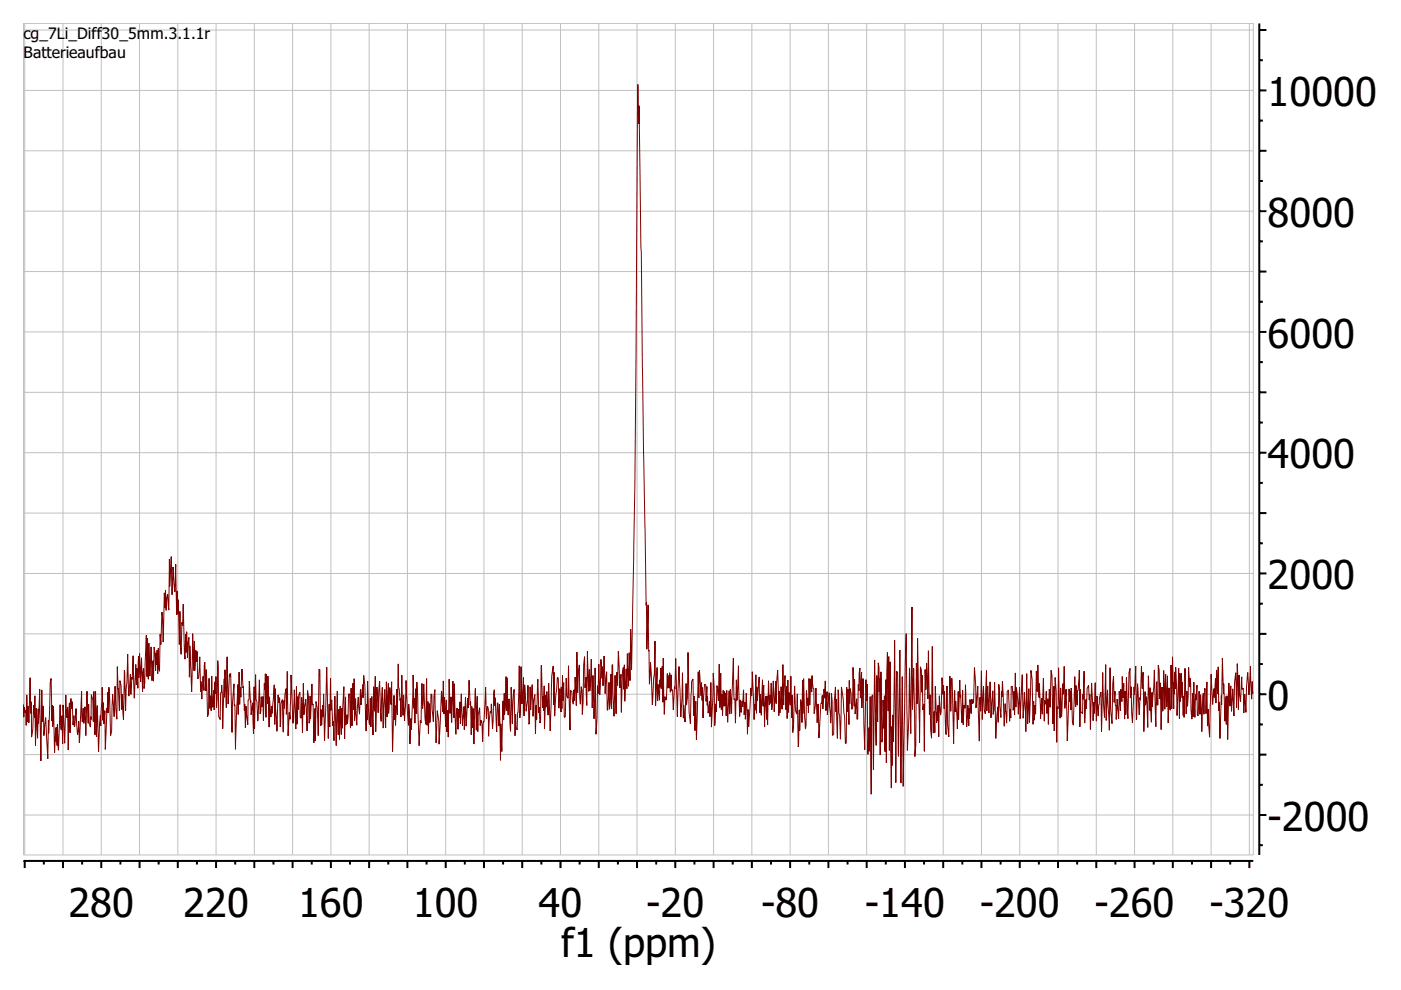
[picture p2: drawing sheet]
<svg xmlns="http://www.w3.org/2000/svg" width="297mm" height="210mm" viewBox="0 0 297 210" stroke-linecap="round" stroke-linejoin="round" font-family="sans-serif">
<g fill="none" stroke="#000" stroke-width=".42">
<path d="M267 5v176.3M267 12.8h.8M267 19.2h1.5M267 6.4h1.5M267 38.4h.8M267 25.6h.8M267 32h1.5M267 51.2h.8M267 57.6h1.5M267 44.8h1.5M267 76.8h.8M267 64h.8"/>
<path d="M267 70.4h1.5M267 89.6h.8M267 96h1.5M267 83.2h1.5M267 115.2h.8M267 102.4h.8M267 108.8h1.5M267 128h.8M267 134.4h1.5M267 121.6h1.5M267 153.6h.8M267 140.8h.8"/>
<path d="M267 160h1.5M267 147.2h1.5M267 179.2h.8M267 166.4h.8M267 172.8h1.5M5 182.5h260.7M5.2 182.5v1.6M9.3 182.5v.8M13.4 182.5v1.6M17.4 182.5v.8M21.5 182.5v1.6M25.5 182.5v.8"/>
<path d="M29.6 182.5v1.6M33.6 182.5v.8M37.7 182.5v1.6M41.8 182.5v.8M45.8 182.5v1.6M49.9 182.5v.8M53.9 182.5v1.6M58 182.5v.8M62 182.5v1.6M66.1 182.5v.8M70.2 182.5v1.6M74.2 182.5v.8"/>
<path d="M78.3 182.5v1.6M82.3 182.5v.8M86.4 182.5v1.6M90.4 182.5v.8M94.5 182.5v1.6M98.6 182.5v.8M102.6 182.5v1.6M106.7 182.5v.8M110.7 182.5v1.6M114.8 182.5v.8M118.8 182.5v1.6M122.9 182.5v.8"/>
<path d="M127 182.5v1.6M131 182.5v.8M135.1 182.5v1.6M139.1 182.5v.8M143.2 182.5v1.6M147.2 182.5v.8M151.3 182.5v1.6M155.4 182.5v.8M159.4 182.5v1.6M163.5 182.5v.8M167.5 182.5v1.6M171.6 182.5v.8"/>
<path d="M175.6 182.5v1.6M179.7 182.5v.8M183.7 182.5v1.6M187.8 182.5v.8M191.9 182.5v1.6M195.9 182.5v.8M200 182.5v1.6M204 182.5v.8M208.1 182.5v1.6M212.1 182.5v.8M216.2 182.5v1.6M220.3 182.5v.8"/>
<path d="M224.3 182.5v1.6M228.4 182.5v.8M232.4 182.5v1.6M236.5 182.5v.8M240.5 182.5v1.6M244.6 182.5v.8M248.7 182.5v1.6M252.7 182.5v.8M256.8 182.5v1.6M260.8 182.5v.8M264.9 182.5v1.6"/>
</g>
<g fill="none" stroke="#c0c0c0" stroke-width=".21">
<path d="M5 19.2h260.7M5 6.4h260.7M5 5h260.7v176.3h-260.7zM5.2 5v176.3M13.4 5v176.3M21.5 5v176.3M29.6 5v176.3M37.7 5v176.3M45.8 5v176.3M53.9 5v176.3M62 5v176.3M70.2 5v176.3"/>
<path d="M78.3 5v176.3M86.4 5v176.3M94.5 5v176.3M102.6 5v176.3M110.7 5v176.3M118.8 5v176.3M127 5v176.3M135.1 5v176.3M143.2 5v176.3M151.3 5v176.3M159.4 5v176.3M167.5 5v176.3"/>
<path d="M175.6 5v176.3M183.7 5v176.3M191.9 5v176.3M200 5v176.3M208.1 5v176.3M216.2 5v176.3M224.3 5v176.3M232.4 5v176.3M240.5 5v176.3M248.7 5v176.3M256.8 5v176.3M264.9 5v176.3"/>
<path d="M5 32h260.7M5 57.6h260.7M5 44.8h260.7M5 70.4h260.7M5 96h260.7M5 83.2h260.7M5 108.8h260.7M5 134.4h260.7M5 121.6h260.7M5 160h260.7M5 147.2h260.7M5 172.8h260.7"/>
</g>
<path d="M265.6 146.7v.3l-.1-2.5-.1 3.7-.3-7-.3 6.1-.3-4.7-.2 2.9-.1 5.5-.3-3.8-.2 4-.1-5.3-.3 .3v-2.7l-.3 5.3-.3-5.7-.1 7.4-.3-9.8-.1 9.3-.2-7.4-.3 2.1-.1 7.1-.2-5.8-.3 4.8-.2-5.4-.1 4.3-.3-4.9-.2 12-.1-9.3-.2 6.1-.1-5.9-.2 5.2-.5-13.4-.2 9.9-.1-1.9-.2 9.1-.2-7.8-.1 1.9-.1-9.3-.2 5.7-.2-5.1-.1 7.1-.1-5.2-.2 4-.1-1.9-.3 3.4-.3-6.5-.3 13.4-.4-5.9-.1 3.5-.1-9.3-.2 6.7-.1-5.2-.2-.1-.1 5.5-.2-4.5-.1 .7-.2 7.4-.2-7.8-.2 4.2-.2-5-.2 5.2-.1-.1-.1-6.3-.3 3.1v-1.2l-.2 4.9-.2-7.5-.1 7.4-.1-5-.2 5.5-.2-1.9v-5.5l-.2-1.3v1.9l-.3-4.2-.1 6.2-.1 2.1-.2-3.3-.1 4.9-.3-9.7-.2 10.4v-4.5l-.1 4.1-.2-7.1-.1 3.4-.1-5.2-.2 5.9-.1-6-.1 9.7-.2-10.7-.3 10-.3-10.2-.1 4.6-.2-3.6v4.7l-.1-2.6v5.7l-.3-11-.2 11-.1-9.3-.1 9.6-.2-.2-.1-4.6-.2 7.5-.2-10-.1 6.5-.3-6.9-.1 7.5-.3-8.2-.1 8.4-.1 .2-.1-5.1-.2 9-.2-9.9-.1 3.4-.1-6.1-.2-1.1-.1 8.5h-.2v-5l-.2 9.6-.4-12.1-.4 7.9-.1-3.1-.1 6.3-.2-7.3-.1 4.9-.3-7.4-.2 10.9-.2-6.3v-.2l-.2 1.8-.1-2.9-.3 8.5-.1-12.6-.2 3.5-.2-4.7-.4 10.3-.4-6.6-.3 7.6-.1-11.4-.7 12.1-.3-7.7-.1 2.4-.1-6.3-.2 .9-.3 9.8-.3-8.8-.1 7.9-.2-4.9-.1 5.9-.1-7.6-.2 3-.2-4.5v5.4l-.3-2.7v4.6l-.3-4.1-.1 5.8-.3-4.2-.2 4.4-.3-6-.2 2.3-.1-5.5-.2 1.5-.1 8.5-.3-3.8-.1-8-.2 13.2-.4-8.5-.3 6.5-.1-11.9-.2 11.2-.4-9.5-.3 12.5-.1-8.3-.3 1.2-.3 3.8-.2-4.3-.1 5.4-.3-8.2-.2 6.6-.1-2.4-.1 3.9-.4-8-.2 9.9-.1-7.4-.2 1.1-.1-3.1-.3 .7-.2 4.3-.1-2-.2 5-.2-11-.3 9-.4-.4v-4.7l-.1 7.9-.2-12-.2 4.3h-.2v3.1l-.3-4.2v4.6l-.2-6.4-.3 10.3-.2-.8-.3-7.1-.1 4.6-.1-3.9-.1 2.2-.1-2.7-.4 11-.3-11-.2 4.1-.2-8.9-.1 5.9-.2-2.2-.2 7-.2-6.1-.1 6.4-.4-10.7-.1 8.7-.1-.5-.1 7.6-.2-10.9-.2-2.9-.2 11.4-.1-9.5-.2 8-.2-10.4-.2-1-.1 7.9-.2-3.9-.2 7.5-.2-5.5-.1 3.2-.2-4.7-.1 2.7-.2-.8-.1 4.4-.2-9.1-.2 7.6-.1-3.4-.3 4.4-.2-7.5-.1 3-.3-6.9-.1 5.6-.2-4.3-.1 9.1-.2-1.9-.2 3.2v-4.1l-.2 5-.2-9.6-.2-1.9-.3 11.1-.2-7.2-.2 7.5-.2-10.7-.2 12.3-.3-8.3-.3 5.5-.2-9.3-.4 9.4-.1-6.7-.3 5.7-.4-5.6-.1 4.1-.1-7.2-.2 8.9-.1-5.1-.2 4.1-.2-5.1h-.2l-.1 6.7-.1-1.8-.1 2.5-.3-6.6-.2 .4-.2 6.6-.3-4.1-.2 4.8-.4-9.5-.3 7.6-.4-7-.2 8.1v-3.3l-.2 1.7-.3 5-.2-12-.2 6-.1 .9-.1-5-.4 5.7-.2-7.6-.2 6.6-.3-5.8-.2 5.3v-8.5l-.3 9.1-.2-.8-.2-5-.2 7-.2-10.3-.2 8.6-.1-2.9-.2 9.2-.3-11.6-.4 4.6v-4.7l-.3-3.9-.2 7.6-.1-.7-.1 .8-.2-1-.1 3.1-.2-3-.3 5.6-.2-4.4-.2 4.6-.3-8.9-.1 5-.2-.7-.2 4.2-.1-7.3-.1 6.8-.5-9-.3 8.4v-6l-.1 .2-.1 7.7-.4-5.8-.1 2.2-.1-4.5-.2 11.3-.3-13.9-.2 .1-.1 6.9-.2-7.5-.2 12.9-.3-2.4-.1-8.4-.2 10.3-.4-9.1v3.7l-.1-5-.2 1.9-.2-3.5-.3 7.9-.2-4.1-.2 8.7-.1-6.7-.1 3.2-.1-1.7-.1 2.3-.3-7.8-.1 9.8-.1-4.4-.1 4.3-.1 .2-.2-18.3-.2 19.4-.2-1.7-.1-7.5-.1 4.2-.3-13.5-.1 10.2-.2-7.6-.2 5.6-.2-4.3-.1 17.4-.1-10.1-.2 1.3-.2-7.3v3.6l-.2-4.8-.1-.6-.2 16.1-.5-22.2v13.9l-.2-8.6-.1 17.4-.2 2.4-.3-18.7-.2 8.7-.1-21.7-.3 26.8-.3-13.9-.1 10.5-.3 7-.3-24.8-.6 32.4-.2-23.2-.3 22.5-.2-28.2-.3 22.6-.2-17.8-.2-.3-.2 23.6-.2-30.2-.3 21.6-.1-5.7-.1 10.7-.1-8.3-.1 13.1-.2-26.8-.2 18.8-.2-19.9-.1 11.6-.2-12.5-.2 23.4-.1-17.6-.2 15.3-.1-11.9-.1 7-.2-6.1-.1 8.3-.1 .7-.2-15-.2 17.7-.2-18.7-.2-.9-.1 12.6-.2-9.9-.1 14.9-.4-18.2-.2 23.4-.2-16-.2 .4-.1 20.7-.2-20.7-.2 11.6-.1-5-.2 5.7-.2-14.9v3.4l-.2-4.4-.3 14.9-.3-15.1-.3 6.2v-7.6l-.3 5.5-.1-6.3-.1 1-.1 3.7-.1-1.2-.2 7.3h-.1l-.1-4.3-.3 3.2-.1-7.4-.1 5.7-.2-8.2-.1 8.7-.2 .2-.2-3.4-.2-1.1v3.3l-.1-4.9-.1 9.3-.2-7.5-.1 4.8-.2-5.2-.1 11.9h-.2l-.1-5.7-.7-6.3-.2 11.1-.5-10.5-.2 10.4-.2-8.3-.1 2.6-.1-5.3-.2 3.3-.1 6.8-.3 .2-.1-7.3-.1-1.7-.2 6.4-.3-6.4-.4 4.7v-5l-.3 4.1-.1-6.3-.2 3.6-.1-1.9-.2 4.2-.1-2.9-.2 1.7h-.2l-.4 7.4-.2-7.3-.2 4-.2-7.3-.1 3.7-.3 1.7-.1-5.3h-.1l-.2-2.8-.1 3.5-.2-2.8-.2 5.6-.2-5.7-.1 7.4-.1-3.2-.1 1.6-.2-3.2-.1 7.4-.1 .8-.4-10.7-.2 7.4v-7.1l-.2 9v-3.9l-.3-1-.1 6.6-.1-4.4-.3 7.9-.2-11.3-.1 4.3-.2-.7-.2-5.3-.4 9.9-.1-7.9-.2 4.7-.1-8.7-.1 6.1-.3-2.7-.1 4.2-.2-6.8-.1 8.2-.1-6.9-.2 5-.2-7.3-.2 6.3-.2-8.6-.2 9.5-.2-4.8-.2 5.6-.2-4.7-.1 5.2-.2-9.6-.3 3v4.1l-.1-4.8-.4 6.5-.1-6.5-.4 6.1-.1-5.7-.1 4.3-.2-1.7-.1 2.1-.2-5.2-.2 9.4-.1-6.2v5l-.3-4.8-.2 6.5-.2-9-.1 4.6-.1-5.7-.3 7.6-.2-4.5-.1 4-.1-7.7-.4 5.1-.1-3-.1 5.6-.1-8.1-.2 7.5-.1-1.3-.1 3.3-.4-10.2-.1 5.2-.2-1.7-.5 8.2-.1-3.7-.1 5.3-.3-8.7-.2 5.5v-3.6l-.2 2.7-.1-5.3-.2 3.6-.2-1.3-.2 2.5-.1-2.7-.2 3.5-.2-10.7-.3 7.3-.2-4.4-.2 9.2-.1-5.1-.2 .1-.1-8.8-.4 11.8-.3-5.2-.1 5.3-.1-4.9-.3 6.6-.2-6.7-.1 5.4-.1-4.9-.1 2.7-.2-3-.1 3.2-.2-3.4-.1 5.3-.1-4.4-.2 3.1-.1-7.6-.2 7.2-.1-9.2-.2 7.8-.3-3.2-.1 5.6-.1-1.8-.3 4.6-.1-8.2-.2-2.9-.4 11.5-.1-9.5-.2 7.3v-3.3l-.4 2.5-.1-3.5-.1 1.9v-4l-.2 3.1-.1-3.5-.2-.1-.3 7.1-.2-6.4v2.7l-.2-3.8-.1 2.8-.3-5.4-.1 5.9-.2-5.6-.3 14.4-.2-8.2-.2 6.3-.1-7.3-.1 4.2-.2-7.8-.3 .5-.2 9-.3-2.6-.2-12.6-.2 9.6-.1 1.6-.1-4.6-.3 8.2-.3-3.6v2.8l-.2-9.7-.4 9.4-.3-10.7-.4 10.6-.3-12.3-.2 6.5-.1-.5-.2 4.9-.2-4.3-.2 .3-.1-3.4-.2 3.7-.1-4.2-.1 3.3-.3-2.8-.1 2.8v-3.1l-.2 5.6-.3-.7-.2 3.8-.2-12-.1 9.4-.1-7.6-.2 4.7-.1-4.3-.3 6.8-.3-3.4-.1 3.5-.1-7.1-.3 8.2-.1-13.8-.2 7-.4 6.5-.4-9-.2 4.7-.3-16.9-.2 9.5-1.7-115.3-.1 3.8-.2-8.3-.6 84.8-.7 39.3-.2-8.6-.1 10.9-.2-5.9-.1 7.1-.3-6.9-.1 7.4-.1-4.2-.3 6.9-.1-7.8-.2 5.2v-4.6l-.2 1.1-.3 8.4-.1-8-.2 2.8-.3-7.8-.2 7.3-.1-2.8-.2 8.8-.2-8.1-.2 8.7-.3-11-.1 .1-.1 9.3-.2-7.4-.1 6.3-.2 1.2-.1-5.7-.3 5.9-.2-8.2-.3 4.7-.2-8-.2 6.3-.2-4.1v2.6l-.3-4.1-.2 7.6-.2-6.6-.6 14.9-.2-14.1-.3 10.8-.2-9.2-.1 6.9-.2-10.4-.2 5.4-.1 1.4-.1-4.6-.2 4.7-.3-8.5-.1 11.5-.2-6-.2 2.2-.1-6.6-.2 1.7-.2 10.6-.1-5.1-.2-.8-.2 3.7-.1-1.3-.1-7-.3 5.9-.2-8.6-.1 11.3-.3-6-.2 5-.1-2.4v3.1l-.4-2.7-.3-.2v8.4l-.4-13.6-.1 6.8-.2-.5-.2-3.7-.1 8.1-.3 .2-.1-7.4-.2 3.8v-5.3l-.2 7.1-.1-4.7-.1 5.4-.2-5-.2 4.2-.1-6.4-.2-.2-.6 8.2-.1-9.3-.1 6.9-.1-8.2-.3 2.2-.4 11.6-.3-10.2-.1 6.8-.3-5-.1 3.3-.1-2.5-.3 7.2v-9.2l-.2 5.2-.1-3-.1 2.5-.3-9-.1 11.5-.1 .7-.2-3.3-.1 1.1-.2-7.1-.2 8.6-.1-3-.2 6-.1-8.3-.3 1.1-.1 3.5-.2-6.8-.3 5.4-.1-4.9-.1 7.7-.2 .3-.2-8.3-.1 3.1-.2 2.4-.4-5.6-.1 6.6-.1-8.1-.3 5.6-.2-8-.3 10.9-.1-11-.5 13.5-.2-.5-.1-2.8-.1 4.6-.2-9.8-.2 1.2-.2 6-.2-7.7-.2 9.4-.2-6.9-.2 .2-.1 3.2-.2-7.9-.1 7-.1-7.3-.1 6.5-.2 1.6-.1-4.5-.1 5.7-.1-4.1-.3 10.7-.2-5.8-.1 7.7-.2-11.9-.1 4.6-.2-4.8-.2-.1-.1 6.2-.3-7.3-.1 1.8-.1-3.5-.4 8.3-.2-5.3-.1 2-.2-.4-.2 2.4-.1 2.9-.1-5.8-.2-.6-.1 2.7-.2-6.7-.4 7.4-.1-.1-.2 4.3-.1-3.8-.2-.8-.2 1.1-.1-3.7-.3 1.6-.1 3.4-.1-7.5-.2 7.2-.2-8.8-.3 11.8-.1-7.6-.2 4.1-.2-4.5-.1 6-.1-7-.1 .7-.2-5.3-.2 5.9-.2-2.1-.3 6-.1-6.2-.3 6.9v-4.9l-.3 4.1-.3-6.8-.2 6.4-.1-4.7v3.4l-.3-1.9-.1 4.3-.2-4.5-.1 .6-.1 5-.4-10.7-.1 7.2-.2-7.8-.2 8.8-.2-5.5-.2 3.6-.2-7.3-.2 12.3-.1-5.7-.2 4.6-.1-6.8-.1 5.7-.3-6.2-.1 3.5-.1-7-.1 6.5-.3-4.4-.5 11.3-.1-4.9-.3-2.2-.2 6.8-.3-11.3-.2 1.5-.1 5.3-.3-2.5v-3.2l-.2-.2-.2 5.9-.1 .2-.1-4-.2 6.3-.1-6.8-.2 5.1v-9.9l-.2 9.7-.5-8.6-.2 5.2-.1-5.3-.2 8.4-.2-.5-.2 5.3-.5-13.5-.1 6.7-.1-5.3-.2 7.3-.4-10.2-.4 11.6-.1-2.4-.2 5.4-.1-6.8-.1-1.6-.1 4.5-.5-9.5-.3 8.6-.2-5.6-.1 4.4-.3-8.5-.2 8.8-.1-4-.1 .5-.3-2.7-.1-5-.2 10.8-.1-5.4-.2 7.6-.2-4.2-.1 3-.1-5.2-.3 12-.2-14.8-.1 4.8-.2-3.6-.3 5.5-.1-6.4-.2 7.1-.2-7.5-.1 9.8-.2-8.1-.3 8.2-.2-8.7-.3 7.3-.3-8.6-.3 6.7-.3-5.4-.2 9.5-.2-11.8-.1 7.4-.2-5.2-.1 10.2-.3-8.1-.2 6.4-.1-6-.1 5.5-.1-.3-.4-8.9-.1 8.3-.1-3.3-.1 5.6-.2-9.5-.3-2.3-.1 4.7-.1-2.8-.4 4.4v-3.3l-.1 .2-.2 5-.2-3.6-.4 6-.2-5.7-.2 4.8-.1-9-.1 6.6-.2-5.6-.2 9-.2-8-.1 8.5-.2-7.3-.2 .1-.2 6.2-.1-1.9-.3 2.2v-5.9l-.2 8.8-.2-11-.3 8.8-.2-4.3v5.6l-.3-6-.1 7.1-.1-6.4-.2 5.4-.2-9.2-.2 11.5-.3-10.5-.2 9.5-.5-8.7-.1 2.2-.1-6.8-.2 10.3-.1-4.8-.2 7.3-.3-15.1-.5 15.6-.2-10-.1 4.9v-2.5l-.3 4.3-.1-3.4-.2 3.5-.1-11.9-.2-.1-.1 14.1-.3-6-.2-1.3-.1 8.4-.1-6.9-.3 7.3-.1-8.2-.2 .2-.1-4.5-.3 7.4-.1-4.9v5.2l-.2 .6-.1-5.7-.2-1.2-.1 8.6-.3-6.7-.4 3.2-.1-6.6-.2 10.4-.1-6.9-.1-.6v4.5l-.3-.3v-5.2l-.3 .6-.1 3-.1-2.7-.1 5.9-.1-8.1-.2 9.1-.3-8.3-.3 7.1-.4-10.3-.2 9.4-.2-1.4-.2 4.9-.2-13.6-.2 9.1v-5.5l-.3 1.3-.1 2.9-.1-1.7-.1 6.7-.2-6.9-.3 .9-.2 4.9-.1-6.2-.2 1.1-.1-1.7-.3 7.8-.4-9.1v7.6l-.2-8.4-.4 6.1-.1-1.6-.2 2.3-.3-4.3v6.5l-.3-10.9-.1 5.9-.2-6.2-.1 9.1-.1-9.3-.1 3.4-.2-1.3-.2 7.9-.1-5.1-.2 2.2-.1-2.2-.1 3.1-.2 .6-.1-7.3-.4 8.8-.1-4.1-.2-.5-.1-5.3-.2 11.5-.1-8.9-.2 9.9-.1-6.5-.4 2.5-.3-7.1-.1 4h-.2l-.1 5.3-.3-4-.2 4.6-.1-5-.1 1.3-.5-8.7-.2 5.9-.2-2.1-.1 3.7-.1-6.9-.2 9-.1-6.4-.5 13.8-.3-13.9-.3 4-.1 6.3-.3-12.5-.1 .7-.1-.6-.4 6.3-.2-10-.1 10.8-.3-8-.1 5.8-.1-3.9-.3 10.6-.2-9.3-.1 1.6-.1 .1-.1 5.7-.3-.7-.2-11.8-.3 10-.1-6.7-.1 3.7-.2-2.5-.1 5.9-.1-4.2-.2 3.7-.2-6.7-.1 7.4-.2-3.2-.1 2.7-.2-6.4-.1 7.6-.2 .6-.2-10-.2 4.5-.2-6.1-.2 6-.1-3-.3 4.8-.2-3.7-.1 2.1-.1-7.3-.3 4.4-.2 .2-.1-5.8-.1 2.2-.2-2.4-.2 4.3-.1-6.3-.1 6.3-.2-7.9-.3 12.4-.4-9.8v6.7l-.1-8.5-.2 1.1-.2 3.2-.1-5.5-.2 4.5v-4l-.2 5.4-.4-11.7-.1 4.5-.1-.6-.2 6.7-.3-9.1-.1 7-.2-9.4-.1 3-.1-4.9-.2 5.1-.1-10.8-.2 5.9-.4-5.3-.2 5.9-.2-8.1-.3 6.3-.1-5.8-.1 10.9-.3-3.4-.2 .9-.1 2.5-.1-4.3-.1 3.8-.2-3.2-.2 10.4-.3-6.3-.2 6.9-.2-2.2-.1 7.8-.2-.7v-4.2l-.2 5.4-.1-5-.1 3.1-.1-2.5-.1 3.8-.1-3.7-.2-1.3-.2 7.2-.1-4.3-.2 4.2-.2-7.2-.2 6.3-.2-7-.2 7.6-.1-8.7-.2 8.2-.1-8.8-.3 10.1-.2 1.2-.1-4.3-.1 1.1-.1 3.9-.2-7.2-.2 5-.2-5.9-.2 5.1v-4.5l-.2 6.7-.2-4.2-.1 3.5-.1-4.3-.3 7.1-.3-9-.4 8.2-.2-4.2-.3 4.6-.2-8.9-.5 12-.2-8.6-.2 10.5-.3-5.4-.1 3.2-.1-5.1-.3-1-.1 6.4-.4-9.4-.1 11.2-.4-7-.2 6.5-.3-4.8-.2 7.9-.3 .9-.3-10.3-.1 5.5-.2-4.4-.5 12.1-.1-8.2-.2 2.8-.1-4.5-.1 3.7-.1-7-.3 8.2-.1-2.2-.4 7.7-.3-9.8-.2 6.6-.1-9.6-.2 9.2-.2-9.2-.1 6.4-.1-4.5-.3-1.2-.2 6.9-.3-.8-.1-4.1-.1 4-.3-6.8-.2 9.5-.2-6.2-.2 3.6-.2-3.2-.1 2.9-.1-.9-.1-5.6-.5 10.9-.1-4.6-.3 2.9-.3-5.6-.2 3.7-.2 .2v-2.4l-.2 2-.2-4.9-.1 1.4-.2-2.1-.2 7.3-.1-6.4-.2 10-.2-9.1-.2 2.2-.1-4.7-.3 10.1v.1l-.3-8.2-.1 8.3-.2-6-.1 3.1-.3-5.4-.3 9.6-.2-5.4-.1 4.5-.2-4v3.1l-.1-2.8-.2 5.3-.3-9.9-.1 4.3-.4-10.3-.2 1-.3 10.7v-2.8l-.2 8.2-.4-8.8-.4 3.9-.2-6.3-.1 3.3-.1-6.7-.2 15-.3-15.2-.2 7.4-.1-3.2-.1 6.2-.3-6.3-.2 7.9-.1-10.6-.1 4.6-.2-2.6-.1 5.2-.3 1.6-.1-7.5-.1 2.4-.1-7.5-.3 9.5-.1-3.5-.1 3.4-.2-5.8-.1 6.5-.1-3.1-.1 .4-.2-1.2-.2 2.2v-2.7" fill="none" stroke="#800000" stroke-width=".21"/>
<g font-size="10.2">
<text x="268.8" y="22.5">10000</text>
<text x="268.8" y="48.1">8000</text>
<text x="268.8" y="73.7">6000</text>
<text x="268.8" y="99.3">4000</text>
<text x="268.8" y="124.9">2000</text>
<text x="268.8" y="150.5">0</text>
<text x="268.8" y="176.1">-2000</text>
<text x="14.5" y="194.5">280</text>
<text x="38.8" y="194.5">220</text>
<text x="63.2" y="194.5">160</text>
<text x="87.5" y="194.5">100</text>
<text x="114.2" y="194.5">40</text>
<text x="137" y="194.5">-20</text>
<text x="161.4" y="194.5">-80</text>
<text x="183.4" y="194.5">-140</text>
<text x="207.7" y="194.5">-200</text>
<text x="232.1" y="194.5">-260</text>
<text x="256.4" y="194.5">-320</text>
<text x="119" y="202.9">f1 (ppm)</text>
</g>
<g font-size="4">
<text x="5" y="8.3">cg_7L</text>
<text x="13.8" y="8.3">i</text>
<text x="14.5" y="8.3">_Diff</text>
<text x="21.6" y="8.3">30_5mm.3.</text>
<text x="38.6" y="8.3">1.1r</text>
<text x="5" y="12.4">Batter</text>
<text x="13.9" y="12.4">ieaufbau</text>
</g>
</svg>
